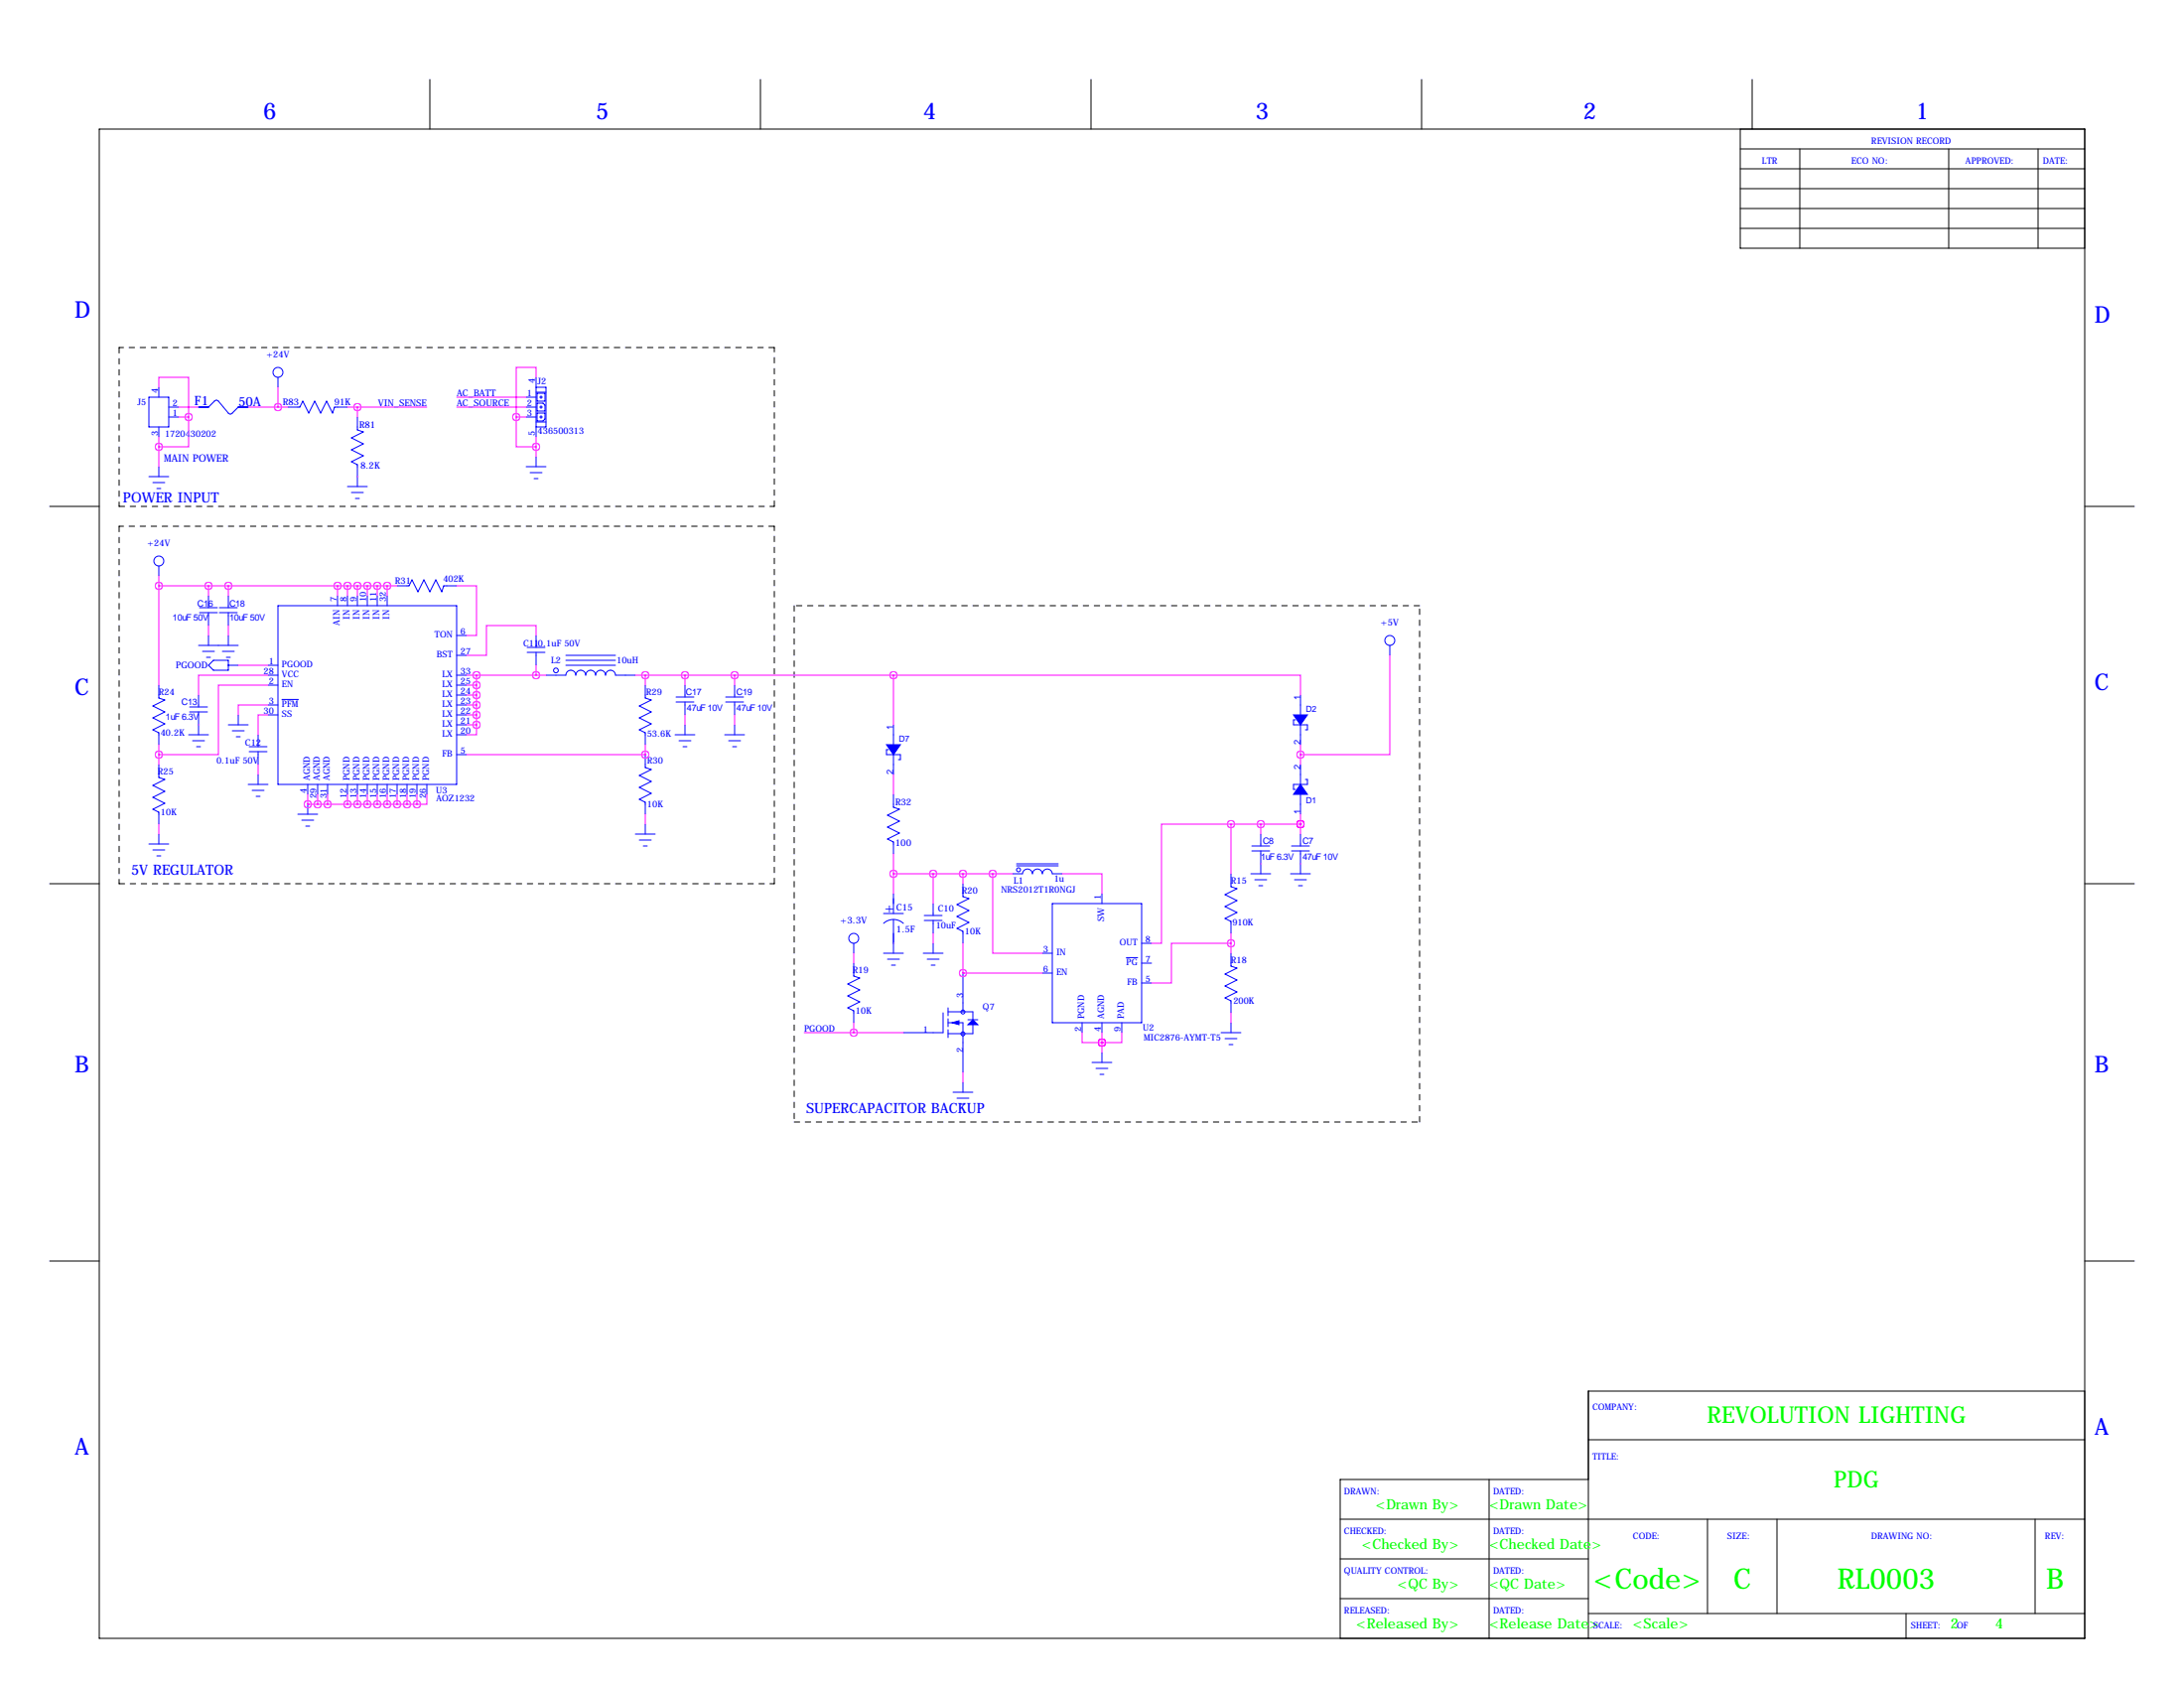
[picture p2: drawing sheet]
<svg xmlns="http://www.w3.org/2000/svg" width="559mm" height="432mm" viewBox="0 0 559 432" stroke-linecap="round" stroke-linejoin="round" font-family="sans-serif">
<g fill="none" stroke="#000" stroke-width=".25">
<path d="M25.4 33h508v386.1h-508zM110 20.3v12.7M194.6 20.3v12.7M279.1 20.3v12.7M363.7 20.3v12.7M445.3 38.1h88.1M445.3 33v30.5h88.1M448.3 20.3v12.7M460.5 38.1v25.4M498.6 38.1v25.4M521.5 38.1v25.4M445.3 48.3h88.1"/>
<path d="M445.3 43.2h88.1M445.3 53.3h88.1M445.3 58.4h88.1M12.7 129.5h12.7M533.4 129.5h12.7M12.7 226.1h12.7M533.4 226.1h12.7M12.7 322.6h12.7M533.4 322.6h12.7M533.4 355.9h-127v63.2M381 378.5v40.6M406.4 368.3h127"/>
<path d="M406.4 378.5h-63.5v40.6M342.9 388.6h190.5M342.9 398.8h63.5M436.9 388.6v24.1M454.7 388.6v24.1M520.7 388.6v24.1M342.9 408.9h63.5M406.4 412.7h127M487.7 412.7v6.4"/>
</g>
<path d="M30.5 88.9v40.6M198.1 88.9h-167.6M30.5 134.6v91.5M30.5 129.5h167.6M198.1 134.6h-167.6M198.1 129.5v-40.6M203.2 154.9v132.1M363.2 154.9h-160M30.5 226.1h167.6M198.1 226.1v-91.5M203.2 287h160M363.2 287v-132.1" fill="none" stroke="#000" stroke-width=".25" stroke-dasharray="1.4 1.4"/>
<g fill="none" stroke="#00f" stroke-width=".25">
<path d="M40.6 99.1v2.5M71.1 96.5v2.6M137.2 96.5v15.3M137.2 99.1h2.5v10.1h-2.5M38.1 101.6h5.1v7.6h-5.1zM40.6 109.2v2.6M40.6 119.4v2.5M43.2 106.7h2.5M43.2 104.1h2.5M50.8 104.1h2.5l1.7-1.6 .4-.1 .5 .2 2.8 3.3 .6-.1 1.7-1.7h2.5M73.7 104.1h3l.8-1.5 1.5 3.1 1.5-3.1 1.5 3.1 1.6-3.1 1.5 3.1 .5-1.6h3.3M91.4 106.7v3.3l1.6 .5-3.1 1.5 3.1 1.5-3.1 1.6 3.1 1.5-3.1 1.5 1.5 .8v5.6"/>
<path d="M134.6 101.6h2.6M134.6 106.7h2.6M134.6 104.1h2.6M134.6 119.4h5.1M137.2 116.8v2.6M137.2 100.3h2.5M137.2 107.9h2.5M137.4 100.6h2v2h-2zM137.4 103.1h1.5l.5 .5v1.6h-2zM137.4 105.7h2v1.5l-.5 .5h-1.5zM38.1 121.9h5.1M39.1 123.4h3.1"/>
<path d="M40.1 125h1M88.9 124.5h5.1M89.9 126h3.1M90.9 127.5h1M135.6 120.9h3.1M136.7 122.4h1M40.6 144.8v2.5M51.1 156.7h4.5M51.1 155.4h4.5M53.3 152.4v3M53.3 156.7v3.3M56.1 156.7h4.6"/>
<path d="M56.1 155.4h4.6M58.4 152.4v3M58.4 156.7v3.3M71.1 154.9h45.7v45.8h-45.7zM86.4 152.4v2.5M88.9 152.4v2.5M91.4 152.4v2.5M94 152.4v2.5M96.5 152.4v2.5M99.1 152.4v2.5M101.6 149.9h3l.8-1.6 1.5 3.1 1.6-3.1 1.5 3.1 1.5-3.1 1.5 3.1 .5-1.5h3.3M40.6 175.3v3.3l1.6 .5-3.1 1.5 3.1 1.5-3.1 1.5 3.1 1.6-3.1 1.5 1.5 .8v3"/>
<path d="M50.8 177.8v3M50.8 165.1h10.2M51.8 166.6h3.1M52.8 168.1h1M53.3 162.6v2.5M54.6 168.9h3.8v2.5h-3.8l-1.3-1.2zM56.9 166.6h3M57.9 168.1h1M58.4 170.2h2.6M58.4 162.6v2.5M68.6 170.2h2.5M68.6 175.3h2.5"/>
<path d="M68.6 172.7h2.5M72.1 178.9h4.3M116.8 175.3h2.6M116.8 162.6h2.6M116.8 177.8h2.6M116.8 167.6h2.6M116.8 172.7h2.6M134.9 166.9h4.5M134.9 165.6h4.5M137.2 162.6v3M137.2 166.9v3.3M139.7 172.7h5.1a1.27 1.27 0 0 1 1.2-1.2 1.27 1.27 0 0 1 1.3 1.2 1.27 1.27 0 0 1 1.3-1.3 1.27 1.27 0 0 1 1.3 1.3 1.27 1.27 0 0 1 1.2-1.3 1.27 1.27 0 0 1 1.3 1.3 1.27 1.27 0 0 1 1.3-1.2 1.27 1.27 0 0 1 1.2 1.2 1.27 1.27 0 0 1 1.3-1.3 1.27 1.27 0 0 1 1.3 1.3h5.1"/>
<path d="M144.8 170.2h12.7M144.8 167.6h12.7M144.8 168.9h12.7M165.1 175.3v3.3l1.5 .5-3 1.5 3 1.5-3 1.5 3 1.6-3 1.5 1.5 .8v3M173 179.6h4.5M173 178.3h4.5M175.3 175.3v3M175.3 179.6v3.3M185.7 179.6h4.5M185.7 178.3h4.5M188 175.3v3M188 179.6v3.3"/>
<path d="M332.7 177.8v5.1M355.6 165.1v2.5M40.6 195.6v3.3l1.6 .5-3.1 1.5 3.1 1.5-3.1 1.6 3.1 1.5-3.1 1.5 1.5 .8v3M48.3 188h5M48.5 182.1h4.6M48.5 180.8h4.6M49.3 189.5h3M50.3 191h1M50.8 182.1v5.9M58.4 185.4h5.1M59.4 186.9h3.1M60.5 188.5h1"/>
<path d="M61 182.9v2.5M63.8 192.3h4.5M63.8 191h4.5M66 188v3M66 192.3v3.3M66 198.1v2.6M68.6 180.3h2.5M68.6 182.9h2.5M116.8 180.3h2.6M116.8 193h2.6M116.8 188h2.6M116.8 185.4h2.6"/>
<path d="M116.8 182.9h2.6M165.1 193v3.3l1.5 .5-3 1.6 3 1.5-3 1.5 3 1.5-3 1.6 1.5 .7v3.1M172.7 188h5.1M173.7 189.5h3.1M174.8 191h1M175.3 185.4v2.6M185.4 188h5.1M186.4 189.5h3.1M187.5 191h1M188 185.4v2.6M227.3 191.8h-.5v1.2h3.6v1.3h-.5M228.6 185.4v5.1"/>
<path d="M228.6 193v5.1M331.5 184.1h-.5v1.3h3.5v1.3h-.5M332.7 185.4v5.1M332.7 195.6v5.1M334 199.4h.5v1.3h-3.5v1.2h.5M38.1 215.9h5.1M39.1 217.4h3.1M40.1 218.9h1M40.6 213.4v2.5M63.5 200.7h5.1M64.5 202.2h3.1M65.5 203.7h1"/>
<path d="M76.2 208.3h5.1M77.2 209.8h3.1M78.2 211.3h1M78.7 200.7v2.5M78.7 205.7v2.6M81.3 200.7v2.5M83.8 200.7v2.5M88.9 200.7v2.5M91.4 200.7v2.5M94 200.7v2.5M96.5 200.7v2.5M99.1 200.7v2.5"/>
<path d="M101.6 200.7v2.5M104.1 200.7v2.5M106.7 200.7v2.5M109.2 200.7v2.5M162.6 213.4h5M163.6 214.9h3M164.6 216.4h1M165.1 210.8v2.6M228.6 203.2v3.3l1.5 .5-3 1.5 3 1.6-3 1.5 3 1.5-3 1.5 1.5 .8v3M320.3 217.7h4.6M320.3 216.4h4.6M322.6 213.4v3"/>
<path d="M322.6 217.7v5.8M330.5 217.7h4.5M330.5 216.4h4.5M332.7 203.2v5.1M332.7 213.4v3M332.7 217.7v5.8M226.1 233.7h5M226.1 236.2a3.7 3.7 0 0 1 5 0M228.6 228.6v5.1M228.6 235.2v8.6M236.5 235.5h4.5M236.5 234.2h4.5"/>
<path d="M238.8 231.1v3.1M238.8 235.5v3.3M246.4 226.1v3.3l1.5 .5-3 1.5 3 1.5-3 1.5 3 1.6-3 1.5 1.5 .8v3M259.1 223.5h2.5a1.27 1.27 0 0 1 1.3-1.2 1.27 1.27 0 0 1 1.3 1.2 1.27 1.27 0 0 1 1.2-1.2 1.27 1.27 0 0 1 1.3 1.2 1.27 1.27 0 0 1 1.3-1.2 1.27 1.27 0 0 1 1.2 1.2h2.6M260.1 221.5h10.7M260.1 221h10.7M269.2 231.1h22.9v30.5h-22.9zM281.9 228.6v2.5M315 223.5v3.3l1.5 .5-3.1 1.6 3.1 1.5-3.1 1.5 3.1 1.5-3.1 1.5 1.6 .8v3.1M320 223.5h5.1M321.1 225h3M322.1 226.6h1"/>
<path d="M330.2 223.5h5.1M331.2 225h3.1M332.2 226.6h1M218.4 241.3v2.5M218.4 246.4v3.3l1.6 .5-3.1 1.5 3.1 1.5-3.1 1.6 3.1 1.5-3.1 1.5 1.5 .8v3M226.1 243.8h5M227.1 245.4h3M228.1 246.9h1M236.2 243.8h5.1M237.2 245.4h3.1M238.3 246.9h1M238.8 241.3v2.5"/>
<path d="M241.3 259.1v5.1h-10.2M242.6 258.8h6.3v2.1M242.6 257.8v2M246.4 248.9v9.9M266.7 243.8h2.5M266.7 248.9h2.5M288.2 245h2.9M292.1 251.5h2.5M292.1 246.4h2.5M292.1 241.3h2.5M315 243.8v3.3l1.5 .5-3.1 1.6 3.1 1.5-3.1 1.5 3.1 1.5-3.1 1.6 1.6 .7v3.1M242.6 261.6h3.8v12.7"/>
<path d="M242.6 260.6v2M242.6 263.4v2M243.8 279.4h5.1M246.4 276.9v2.5M247.6 260.9h2.6M248.9 262.1v2.3h-6.3M276.9 261.6v2.6M279.4 271.8h5.1M280.4 273.3h3.1M281.4 274.8h1M281.9 261.6v2.6M281.9 269.2v2.6"/>
<path d="M287 261.6v2.6M312.4 264.2h5.1M313.4 265.7h3.1M314.5 267.2h1M315 261.6v2.6M244.9 280.9h3M245.9 282.4h1"/>
<circle cx="71.1" cy="95.2" r="1.27"/>
<circle cx="138.4" cy="101.6" r=".25"/>
<circle cx="138.4" cy="106.7" r=".25"/>
<circle cx="138.4" cy="104.1" r=".25"/>
<circle cx="40.6" cy="143.5" r="1.27"/>
<circle cx="142.2" cy="171.5" r=".61"/>
<circle cx="355.6" cy="163.8" r="1.27"/>
<circle cx="260.6" cy="222.5" r=".51"/>
<circle cx="218.4" cy="240" r="1.27"/>
<circle cx="246.4" cy="258.9" r=".51"/>
<circle cx="246.4" cy="264.5" r=".51"/>
</g>
<g fill="#00f" stroke="#00f" stroke-width=".25">
<path d="M243.6 261.6l1.8-.5v1z"/>
<path d="M248.9 260.9l1.3 1.2h-2.6z"/>
<path d="M226.8 190.5h3.6l-1.8 2.5z"/>
<path d="M331 182.9h3.5l-1.8 2.5z"/>
<path d="M332.7 200.7l1.8 2.5h-3.5z"/>
</g>
<g fill="none" stroke="#f0f" stroke-width=".25">
<path d="M40.6 99.1v-2.6h7.7v10.2M71.1 99.1v5M137.2 96.5v-2.5h-5.1v12.7M40.6 111.8v7.6M45.7 104.1h5.1M45.7 106.7h2.6M48.3 106.7v7.6h-7.7M63.5 104.1h10.2M88.9 104.1h20.3M91.4 104.1v2.6M116.8 104.1h17.8M116.8 101.6h17.8"/>
<path d="M132.1 106.7v7.6h5.1M132.1 106.7h2.5M137.2 111.8v5M91.4 121.9h.1M40.6 149.9h61M40.6 147.3v28M53.3 149.9v2.5M58.4 149.9v2.5M86.4 149.9v2.5M88.9 149.9v2.5M91.4 149.9v2.5M94 149.9v2.5"/>
<path d="M96.5 149.9v2.5M99.1 149.9v2.5M116.8 149.9h5.1v12.7h-2.5M53.3 160v2.6M58.4 160v2.6M61 170.2h7.6M68.6 172.7h-17.8v5.1M68.6 175.3h-12.7v17.7h-15.3M119.4 172.7h20.3M119.4 177.8h2.5M119.4 175.3h2.5M121.9 172.7v12.7"/>
<path d="M137.2 162.6v-2.6h-12.7v7.6h-5.1M137.2 170.2v2.5M162.6 172.7h66M165.1 172.7v2.6M175.3 172.7v2.6M188 172.7v2.6M228.6 172.7h104.1v5.1M228.6 172.7v12.7M355.6 167.6v25.4h-22.9M40.6 190.5v5.1M50.8 185.4h.1M66 195.6v2.5"/>
<path d="M68.6 180.3h-7.6v2.6M68.6 182.9h-2.6v5.1M119.4 185.4h2.5M119.4 182.9h2.5M119.4 180.3h2.5M119.4 193h45.7M121.9 185.4v2.6h-2.5M165.1 193h.1M165.1 190.5v2.5M175.3 182.9v2.5M188 182.9v2.5M228.6 198.1v5.1"/>
<path d="M332.7 190.5v5.1M40.6 210.8v2.6M78.7 205.7h.1M78.7 203.2v2.5M78.7 205.7h28M81.3 203.2v2.5M83.8 203.2v2.5M88.9 203.2v2.5M91.4 203.2v2.5M94 203.2v2.5M96.5 203.2v2.5M99.1 203.2v2.5"/>
<path d="M101.6 203.2v2.5M104.1 203.2v2.5M106.7 203.2v2.5M109.2 203.2v2.5h-2.5M165.1 208.3v2.5M228.6 218.4v10.2M315 210.8h-17.8v30.5h-2.6M315 210.8h17.7M315 210.8v12.7M322.6 210.8v2.6M332.7 210.8h.1M332.7 208.3v5.1"/>
<path d="M228.6 223.5h30.5M238.8 223.5v7.6M238.8 238.8v2.5M246.4 223.5v2.6M254 223.5v20.3h12.7M271.8 223.5h10.1v5.1M315 238.8v5M322.6 221h.1M332.7 221h.1M218.4 243.8v2.6M228.6 241.3h.1M246.4 248.9h.1"/>
<path d="M246.4 248.9h20.3M246.4 241.3v7.6M315 241.3h-15.3v10.2h-5.1M315 259.1v2.5M205.7 264.2h25.4M218.4 261.6v2.6M246.4 274.3v2.6M276.9 264.2v2.5h5M281.9 266.7h.1M281.9 264.2v5M287 264.2v2.5h-5.1"/>
</g>
<path d="M106.6 205.7a.07 .07 0 0 0 .1 0 .07 .07 0 0 0-.1 0zM104.1 205.7a.07 .07 0 0 0 .1 0 .07 .07 0 0 0-.1 0zM101.5 205.7a.1 .1 0 0 0 .2 0 .1 .1 0 0 0-.2 0zM99 205.7a.07 .07 0 0 0 .1 0 .07 .07 0 0 0-.1 0zM96.5 205.7a.07 .07 0 0 0 .1 0 .07 .07 0 0 0-.1 0zM93.9 205.7a.07 .07 0 0 0 .1 0 .07 .07 0 0 0-.1 0zM91.4 205.7a.07 .07 0 0 0 .1 0 .07 .07 0 0 0-.1 0zM88.8 205.7a.1 .1 0 0 0 .2 0 .1 .1 0 0 0-.2 0zM83.8 205.7a.07 .07 0 0 0 .1 0 .07 .07 0 0 0-.1 0zM81.2 205.7a.07 .07 0 0 0 .1 0 .07 .07 0 0 0-.1 0zM121.9 185.4a.07 .07 0 0 0 .1 0 .07 .07 0 0 0-.1 0zM121.9 182.9a.07 .07 0 0 0 .1 0 .07 .07 0 0 0-.1 0zM121.9 180.3a.07 .07 0 0 0 .1 0 .07 .07 0 0 0-.1 0zM121.9 177.8a.07 .07 0 0 0 .1 0 .07 .07 0 0 0-.1 0zM121.9 175.3a.07 .07 0 0 0 .1 0 .07 .07 0 0 0-.1 0zM86.3 149.9a.07 .07 0 0 0 .1 0 .07 .07 0 0 0-.1 0zM88.8 149.9a.1 .1 0 0 0 .2 0 .1 .1 0 0 0-.2 0zM91.4 149.9a.07 .07 0 0 0 .1 0 .07 .07 0 0 0-.1 0zM93.9 149.9a.07 .07 0 0 0 .1 0 .07 .07 0 0 0-.1 0zM96.5 149.9a.07 .07 0 0 0 .1 0 .07 .07 0 0 0-.1 0zM137.1 172.7a.07 .07 0 0 0 .1 0 .07 .07 0 0 0-.1 0zM121.9 172.7a.07 .07 0 0 0 .1 0 .07 .07 0 0 0-.1 0zM175.2 172.7a.07 .07 0 0 0 .1 0 .07 .07 0 0 0-.1 0zM53.3 149.9a.07 .07 0 0 0 .1 0 .07 .07 0 0 0-.1 0zM58.4 149.9a.07 .07 0 0 0 .1 0 .07 .07 0 0 0-.1 0zM78.7 205.7a.07 .07 0 0 0 .1 0 .07 .07 0 0 0-.1 0zM40.6 193a.07 .07 0 0 0 .1 0 .07 .07 0 0 0-.1 0zM165 172.7a.1 .1 0 0 0 .2 0 .1 .1 0 0 0-.2 0zM165 193a.1 .1 0 0 0 .2 0 .1 .1 0 0 0-.2 0zM99 149.9a.07 .07 0 0 0 .1 0 .07 .07 0 0 0-.1 0zM40.6 149.9a.07 .07 0 0 0 .1 0 .07 .07 0 0 0-.1 0zM187.9 172.7a.07 .07 0 0 0 .1 0 .07 .07 0 0 0-.1 0zM332.7 210.8a.07 .07 0 0 0 .1 0 .07 .07 0 0 0-.1 0zM322.5 210.8a.07 .07 0 0 0 .1 0 .07 .07 0 0 0-.1 0zM281.9 266.7a.07 .07 0 0 0 .1 0 .07 .07 0 0 0-.1 0zM281.9 266.7a.07 .07 0 0 0 .1 0 .07 .07 0 0 0-.1 0zM253.9 223.5a.1 .1 0 0 0 .2 0 .1 .1 0 0 0-.2 0zM314.9 210.8a.07 .07 0 0 0 .1 0 .07 .07 0 0 0-.1 0zM314.9 241.3a.07 .07 0 0 0 .1 0 .07 .07 0 0 0-.1 0zM246.3 223.5a.07 .07 0 0 0 .1 0 .07 .07 0 0 0-.1 0zM246.3 248.9a.07 .07 0 0 0 .1 0 .07 .07 0 0 0-.1 0zM332.7 210.8a.07 .07 0 0 0 .1 0 .07 .07 0 0 0-.1 0zM218.4 264.2a.07 .07 0 0 0 .1 0 .07 .07 0 0 0-.1 0zM228.5 172.7a.1 .1 0 0 0 .2 0 .1 .1 0 0 0-.2 0zM332.7 193a.07 .07 0 0 0 .1 0 .07 .07 0 0 0-.1 0zM238.7 223.5a.07 .07 0 0 0 .1 0 .07 .07 0 0 0-.1 0zM228.5 223.5a.1 .1 0 0 0 .2 0 .1 .1 0 0 0-.2 0zM40.6 114.3a.07 .07 0 0 0 .1 0 .07 .07 0 0 0-.1 0zM48.2 106.7a.07 .07 0 0 0 .1 0 .07 .07 0 0 0-.1 0zM71.1 104.1a.07 .07 0 0 0 .1 0 .07 .07 0 0 0-.1 0zM91.4 104.1a.07 .07 0 0 0 .1 0 .07 .07 0 0 0-.1 0zM132 106.7a.07 .07 0 0 0 .1 0 .07 .07 0 0 0-.1 0zM137.1 114.3a.07 .07 0 0 0 .1 0 .07 .07 0 0 0-.1 0z" fill="#f0f" stroke="#f0f" stroke-width="1.9"/>
<g font-size="7.3" fill="#0f0">
<text x="407.7" y="406.4">&lt;Code&gt;</text>
<text x="443.5" y="406.4">C</text>
<text x="470.1" y="406.4">RL0003</text>
<text x="523.5" y="406.4">B</text>
</g>
<g font-size="5.9" fill="#00f">
<text x="67.3" y="30.5">6</text>
<text x="152.4" y="30.5">5</text>
<text x="236.2" y="30.5">4</text>
<text x="321.3" y="30.5">3</text>
<text x="405.1" y="30.5">2</text>
<text x="490.2" y="30.5">1</text>
<text x="19" y="81.3">D</text>
<text x="535.9" y="82.6">D</text>
<text x="19" y="177.8">C</text>
<text x="535.9" y="176.5">C</text>
<text x="19" y="274.3">B</text>
<text x="535.9" y="274.3">B</text>
<text x="535.9" y="367">A</text>
<text x="19" y="372.1">A</text>
</g>
<g font-size="5.9" fill="#0f0">
<text x="436.8" y="364">REVOLUTION LIGHTING</text>
<text x="469.2" y="380.5">PDG</text>
</g>
<g font-size="3.6" fill="#00f">
<text x="31.5" y="128.5">POWER INPUT</text>
<text x="33.5" y="223.8">5V REGULATOR</text>
<text x="226.3" y="233.4">+</text>
<text x="206.2" y="284.7">SUPERCAPACITOR BACKUP</text>
</g>
<g font-size="3.6" fill="#0f0">
<text x="352" y="386.1">&lt;Drawn By&gt;</text>
<text x="381" y="386.1">&lt;Drawn Date&gt;</text>
<text x="348.4" y="396.2">&lt;Checked By&gt;</text>
<text x="381" y="396.2">&lt;Checked Date&gt;</text>
<text x="357.6" y="406.4">&lt;QC By&gt;</text>
<text x="381" y="406.4">&lt;QC Date&gt;</text>
<text x="347" y="416.6">&lt;Released By&gt;</text>
<text x="381" y="416.6">&lt;Release Date&gt;</text>
<text x="417.8" y="416.6">&lt;Scale&gt;</text>
<text x="499.1" y="416.6">2</text>
<text x="510.5" y="416.6">4</text>
</g>
<g font-size="3.3" fill="#00f">
<text x="49.8" y="103.6">F1</text>
<text x="61" y="103.9">50A</text>
</g>
<text font-size="2.6" fill="#00f" x="41.9" y="118.1">MAIN POWER</text>
<g font-size="2.4" fill="#00f">
<text x="116.8" y="101.3">AC_BATT</text>
<text x="72.3" y="103.6">R83</text>
<text x="85.5" y="103.5">91K</text>
<text x="96.7" y="103.9">VIN_SENSE</text>
<text x="116.8" y="103.9">AC_SOURCE</text>
<text x="91.9" y="109.4">R81</text>
<text x="92.2" y="119.9">8.2K</text>
<text x="353.3" y="160">+5V</text>
<text x="45" y="170.9">PGOOD</text>
<text x="332.7" y="179.1" transform="rotate(-90 332.7 179.1)">1</text>
<text x="228.6" y="186.7" transform="rotate(-90 228.6 186.7)">1</text>
<text x="332.7" y="190.5" transform="rotate(-90 332.7 190.5)">2</text>
<text x="332.7" y="196.8" transform="rotate(-90 332.7 196.8)">2</text>
<text x="228.6" y="198.1" transform="rotate(-90 228.6 198.1)">2</text>
<text x="229" y="205.9">R32</text>
<text x="332.7" y="208.2" transform="rotate(-90 332.7 208.2)">1</text>
<text x="229.1" y="216.4">100</text>
<text x="229.4" y="232.9">C15</text>
<text x="215" y="236.2">+3.3V</text>
<text x="229.4" y="238.4">1.5F</text>
</g>
<g font-size="2.3" fill="#00f">
<text x="450.8" y="41.9">LTR</text>
<text x="473.7" y="41.9">ECO NO:</text>
<text x="478.8" y="36.8">REVISION RECORD</text>
<text x="502.9" y="41.9">APPROVED:</text>
<text x="522.7" y="41.9">DATE:</text>
<text x="68.2" y="91.4">+24V</text>
<text x="40.4" y="100.6" transform="rotate(-90 40.4 100.6)">4</text>
<text x="134.8" y="101.3">1</text>
<text x="136.9" y="98" transform="rotate(-90 136.9 98)">4</text>
<text x="137.6" y="98.3">J2</text>
<text x="35.2" y="103.7">J5</text>
<text x="44.2" y="106.4">1</text>
<text x="44.2" y="103.9">2</text>
<text x="134.8" y="103.9">2</text>
<text x="134.8" y="106.4">3</text>
<text x="40.4" y="111.6" transform="rotate(-90 40.4 111.6)">3</text>
<text x="42.2" y="111.8">1720430202</text>
<text x="136.9" y="111.6" transform="rotate(-90 136.9 111.6)">5</text>
<text x="137.6" y="111.1">436500313</text>
<text x="37.7" y="139.7">+24V</text>
<text x="101.1" y="149.4">R31</text>
<text x="113.4" y="148.9">402K</text>
<text x="50.5" y="155.2">C16</text>
<text x="58.7" y="155.2">C18</text>
<text x="86.1" y="153.9" transform="rotate(-90 86.1 153.9)">7</text>
<text x="88.6" y="153.9" transform="rotate(-90 88.6 153.9)">8</text>
<text x="91.2" y="153.9" transform="rotate(-90 91.2 153.9)">9</text>
<text x="93.7" y="153.9" transform="rotate(-90 93.7 153.9)">10</text>
<text x="96.3" y="153.9" transform="rotate(-90 96.3 153.9)">11</text>
<text x="98.8" y="153.9" transform="rotate(-90 98.8 153.9)">32</text>
<text x="44.2" y="158.8">10uF 50V</text>
<text x="58.7" y="158.8">10uF 50V</text>
<text x="86.9" y="159.9" transform="rotate(-90 86.9 159.9)">AIN</text>
<text x="89.5" y="158.5" transform="rotate(-90 89.5 158.5)">IN</text>
<text x="92" y="158.5" transform="rotate(-90 92 158.5)">IN</text>
<text x="94.5" y="158.5" transform="rotate(-90 94.5 158.5)">IN</text>
<text x="97.1" y="158.5" transform="rotate(-90 97.1 158.5)">IN</text>
<text x="99.6" y="158.5" transform="rotate(-90 99.6 158.5)">IN</text>
<text x="111.2" y="163.1">TON</text>
<text x="117.9" y="162.3">6</text>
<text x="117.9" y="167.4">27</text>
<text x="133.9" y="165.4">C110.1uF 50V</text>
<text x="67.5" y="172.5">28</text>
<text x="68.8" y="169.9">1</text>
<text x="72.1" y="170.7">PGOOD</text>
<text x="72.1" y="173.3">VCC</text>
<text x="111.7" y="168.2">BST</text>
<text x="113.2" y="173.3">LX</text>
<text x="117.9" y="172.5">33</text>
<text x="141" y="169.8">L2</text>
<text x="157.8" y="169.8">10uH</text>
<text x="40.6" y="177.9">R24</text>
<text x="68.8" y="175">2</text>
<text x="72.1" y="175.8">EN</text>
<text x="113.2" y="178.4">LX</text>
<text x="113.2" y="175.8">LX</text>
<text x="117.9" y="177.5">24</text>
<text x="117.9" y="175">25</text>
<text x="165.3" y="177.9">R29</text>
<text x="175.5" y="177.8">C17</text>
<text x="188.5" y="177.8">C19</text>
<text x="42.4" y="184.1">1uF 6.3V</text>
<text x="46.5" y="180.3">C13</text>
<text x="67.5" y="182.6">30</text>
<text x="68.8" y="180.1">3</text>
<text x="72.1" y="180.9">PFM</text>
<text x="72.1" y="183.4">SS</text>
<text x="113.2" y="186">LX</text>
<text x="113.2" y="183.4">LX</text>
<text x="113.2" y="180.9">LX</text>
<text x="117.9" y="185.2">21</text>
<text x="117.9" y="182.6">22</text>
<text x="117.9" y="180.1">23</text>
<text x="175.8" y="181.9">47uF 10V</text>
<text x="188.5" y="181.9">47uF 10V</text>
<text x="41.1" y="188.2">40.2K</text>
<text x="62.7" y="190.8">C12</text>
<text x="113.2" y="188.5">LX</text>
<text x="117.9" y="187.7">20</text>
<text x="165.6" y="188.5">53.6K</text>
<text x="55.4" y="195.3">0.1uF 50V</text>
<text x="113.2" y="193.6">FB</text>
<text x="117.9" y="192.8">5</text>
<text x="165.6" y="195.4">R30</text>
<text x="40.4" y="198.2">R25</text>
<text x="78.5" y="203" transform="rotate(-90 78.5 203)">4</text>
<text x="79.3" y="199.6" transform="rotate(-90 79.3 199.6)">AGND</text>
<text x="81.8" y="199.6" transform="rotate(-90 81.8 199.6)">AGND</text>
<text x="84.4" y="199.6" transform="rotate(-90 84.4 199.6)">AGND</text>
<text x="89.5" y="199.6" transform="rotate(-90 89.5 199.6)">PGND</text>
<text x="92" y="199.6" transform="rotate(-90 92 199.6)">PGND</text>
<text x="94.5" y="199.6" transform="rotate(-90 94.5 199.6)">PGND</text>
<text x="97.1" y="199.6" transform="rotate(-90 97.1 199.6)">PGND</text>
<text x="99.6" y="199.6" transform="rotate(-90 99.6 199.6)">PGND</text>
<text x="102.2" y="199.6" transform="rotate(-90 102.2 199.6)">PGND</text>
<text x="104.7" y="199.6" transform="rotate(-90 104.7 199.6)">PGND</text>
<text x="107.2" y="199.6" transform="rotate(-90 107.2 199.6)">PGND</text>
<text x="109.8" y="199.6" transform="rotate(-90 109.8 199.6)">PGND</text>
<text x="111.6" y="202.9">U3</text>
<text x="41.1" y="208.5">10K</text>
<text x="81" y="204.3" transform="rotate(-90 81 204.3)">29</text>
<text x="83.6" y="204.3" transform="rotate(-90 83.6 204.3)">31</text>
<text x="88.6" y="204.3" transform="rotate(-90 88.6 204.3)">12</text>
<text x="91.2" y="204.3" transform="rotate(-90 91.2 204.3)">13</text>
<text x="93.7" y="204.3" transform="rotate(-90 93.7 204.3)">14</text>
<text x="96.3" y="204.3" transform="rotate(-90 96.3 204.3)">15</text>
<text x="98.8" y="204.3" transform="rotate(-90 98.8 204.3)">16</text>
<text x="101.3" y="204.3" transform="rotate(-90 101.3 204.3)">17</text>
<text x="103.9" y="204.3" transform="rotate(-90 103.9 204.3)">18</text>
<text x="106.4" y="204.3" transform="rotate(-90 106.4 204.3)">19</text>
<text x="109" y="204.3" transform="rotate(-90 109 204.3)">26</text>
<text x="111.6" y="205.1">AOZ1232</text>
<text x="165.6" y="206.5">10K</text>
<text x="323.1" y="215.9">C8</text>
<text x="333.2" y="215.9">C7</text>
<text x="322.6" y="220">1uF 6.3V</text>
<text x="333.2" y="220">47uF 10V</text>
<text x="259.4" y="226.1">L1</text>
<text x="269.7" y="225.6">1u</text>
<text x="314.9" y="226.1">R15</text>
<text x="240" y="233.3">C10</text>
<text x="246.1" y="228.7">R20</text>
<text x="256.1" y="228.4">NRS2012T1R0NGJ</text>
<text x="281.7" y="230.1" transform="rotate(-90 281.7 230.1)">1</text>
<text x="239.5" y="237.6">10uF</text>
<text x="246.9" y="239">10K</text>
<text x="282.5" y="235.7" transform="rotate(-90 282.5 235.7)">SW</text>
<text x="315.3" y="236.7">910K</text>
<text x="266.9" y="243.6">3</text>
<text x="270.3" y="244.4">IN</text>
<text x="286.5" y="241.9">OUT</text>
<text x="293.1" y="241">8</text>
<text x="218.2" y="249">R19</text>
<text x="266.9" y="248.7">6</text>
<text x="270.3" y="249.5">EN</text>
<text x="288.2" y="246.9">PG</text>
<text x="293.1" y="251.2">5</text>
<text x="293.1" y="246.1">7</text>
<text x="314.9" y="246.5">R18</text>
<text x="246.4" y="255.3" transform="rotate(-90 246.4 255.3)">3</text>
<text x="288.4" y="252">FB</text>
<text x="315.6" y="256.8">200K</text>
<text x="205.7" y="263.9">PGOOD</text>
<text x="218.9" y="259.3">10K</text>
<text x="251.5" y="258.3">Q7</text>
<text x="276.6" y="264" transform="rotate(-90 276.6 264)">2</text>
<text x="277.4" y="260.6" transform="rotate(-90 277.4 260.6)">PGND</text>
<text x="281.7" y="264" transform="rotate(-90 281.7 264)">4</text>
<text x="282.5" y="260.6" transform="rotate(-90 282.5 260.6)">AGND</text>
<text x="286.8" y="264" transform="rotate(-90 286.8 264)">9</text>
<text x="287.6" y="260.6" transform="rotate(-90 287.6 260.6)">PAD</text>
<text x="292.4" y="263.7">U2</text>
<text x="236.2" y="264.2">1</text>
<text x="246.4" y="269.3" transform="rotate(-90 246.4 269.3)">2</text>
<text x="292.6" y="266.3">MIC2876-AYMT-T5</text>
<text x="407.4" y="360.7">COMPANY:</text>
<text x="407.4" y="373.4">TITLE:</text>
<text x="343.9" y="382.3">DRAWN:</text>
<text x="382" y="382.3">DATED:</text>
<text x="343.9" y="392.4">CHECKED:</text>
<text x="382" y="392.4">DATED:</text>
<text x="417.8" y="393.7">CODE:</text>
<text x="442" y="393.7">SIZE:</text>
<text x="478.8" y="393.7">DRAWING NO:</text>
<text x="523.2" y="393.7">REV:</text>
<text x="343.9" y="402.6">QUALITY CONTROL:</text>
<text x="382" y="402.6">DATED:</text>
<text x="343.9" y="412.7">RELEASED:</text>
<text x="382" y="412.7">DATED:</text>
<text x="407.7" y="416.6">SCALE:</text>
<text x="488.9" y="416.6">SHEET:</text>
<text x="500.7" y="416.6">OF</text>
</g>
<g font-size="2.2" fill="#00f">
<text x="334.2" y="182.1">D2</text>
<text x="230" y="189.7">D7</text>
<text x="334.2" y="205.4">D1</text>
</g>
</svg>
